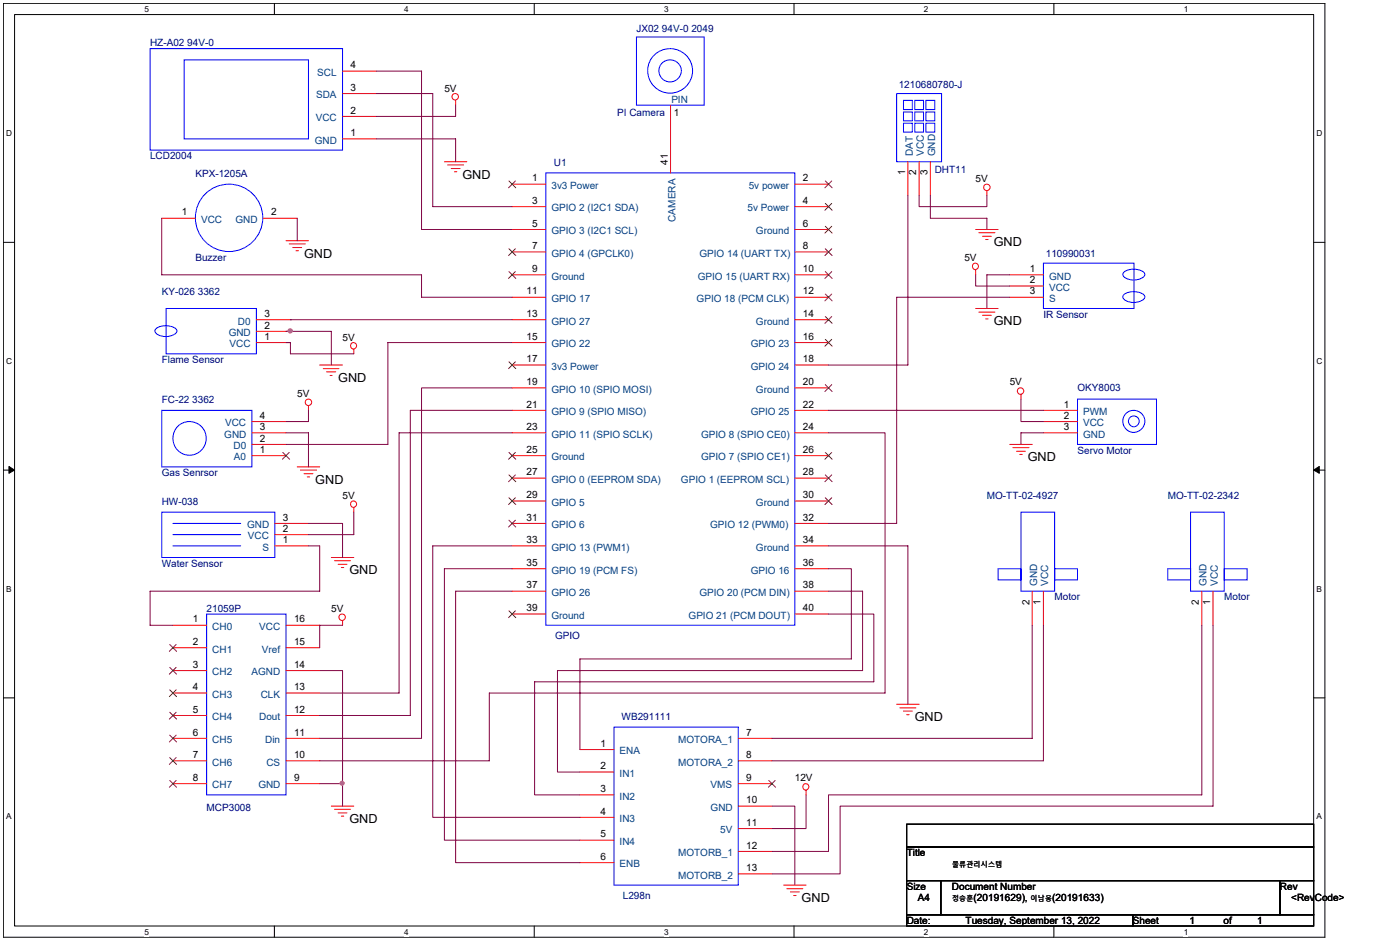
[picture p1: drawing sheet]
<svg xmlns="http://www.w3.org/2000/svg" width="148mm" height="100mm" viewBox="0 0 148 100" stroke-linecap="round" stroke-linejoin="round" font-family="sans-serif">
<path d="M.4 .4h139.5v98.5h-139.5zM1.5 1.5h137.2v96.3h-137.2z" fill="none" stroke="#000" stroke-width=".11"/>
<g fill="#fff">
<path d="M15.3 .5h.4v1h-.4z"/>
<path d="M15.3 97.9h.4v1h-.4z"/>
</g>
<path d="M29 .4v1.1M29 97.8v1.1" fill="none" stroke="#000" stroke-width=".11"/>
<g fill="#fff">
<path d="M42.7 .5h.5v1h-.5z"/>
<path d="M42.7 97.9h.5v1h-.5z"/>
</g>
<path d="M56.4 .4v1.1M56.4 97.8v1.1" fill="none" stroke="#000" stroke-width=".11"/>
<g fill="#fff">
<path d="M70.1 .5h.5v1h-.5z"/>
<path d="M70.1 97.9h.5v1h-.5z"/>
</g>
<path d="M83.8 .4v1.1M83.8 97.8v1.1" fill="none" stroke="#000" stroke-width=".11"/>
<g fill="#fff">
<path d="M97.6 .5h.4v1h-.4z"/>
<path d="M97.6 97.9h.4v1h-.4z"/>
</g>
<path d="M111.3 .4v1.1M111.3 97.8v1.1" fill="none" stroke="#000" stroke-width=".11"/>
<g fill="#fff">
<path d="M125 .5h.4v1h-.4z"/>
<path d="M125 97.9h.4v1h-.4z"/>
<path d="M.6 13.6h.6v.9h-.6z"/>
<path d="M139 13.6h.6v.9h-.6z"/>
<path d="M.6 37.6h.6v1h-.6z"/>
<path d="M139 37.6h.6v1h-.6z"/>
</g>
<path d="M.4 25.6h1.1M138.7 25.6h1.2" fill="none" stroke="#000" stroke-width=".11"/>
<g fill="#fff">
<path d="M.6 61.7h.6v.9h-.6z"/>
<path d="M139 61.7h.5v.9h-.5z"/>
</g>
<path d="M.4 49.6h1.1M138.7 49.6h1.2" fill="none" stroke="#000" stroke-width=".11"/>
<path d="M.9 49.2l.6 .4-.6 .4zM138.7 49.6l.6-.4v.8z" fill="#000" stroke="#000" stroke-width=".11"/>
<g fill="#fff">
<path d="M.6 85.7h.6v1h-.6z"/>
<path d="M139 85.7h.5v1h-.5z"/>
</g>
<path d="M.4 73.7h1.1M138.7 73.7h1.2M95.7 87h43v2.4h-43zM95.7 89.4h43v3.6h-43zM95.7 93h3.6v3.6h-3.6zM95.7 96.6h23.9v1.2h-23.9zM99.3 93h35.8v3.6h-35.8zM119.6 96.6h19.1v1.2h-19.1zM135.1 93h3.6v3.6h-3.6z" fill="none" stroke="#000" stroke-width=".11"/>
<g fill="none" stroke="#f00" stroke-width=".11">
<path d="M36.2 14.7h3.5M36.2 12.3h3.5M36.2 9.9h3.5M36.2 7.5h3.5M46.9 17.1h2.4M47.3 17.4h1.7M47.6 17.8h1M48 18.1h.2M48.1 10.6v.5M54.1 19.4h3.5M70.8 11.1v7.2M83.9 19.4h3.6"/>
<path d="M95.9 17.1v3.5M97 17.1v3.5M98.2 17.1v3.5M17.1 23h3.5M27.1 36.2h3.6M27.1 35h3.6M27.1 33.8h3.6M27.8 23h3.6M30.2 25.4h2.4M30.5 25.8h1.7M30.9 26.1h.9M31.3 26.5h.2"/>
<path d="M33.8 38.5h2.4M34.1 38.9h1.7M34.5 39.3h.9M34.9 39.6h.2M37.4 36.9v.5M54.1 24.2h3.5M54.1 38.5h3.5M54.1 29h3.5M54.1 31.4h3.5M54.1 36.2h3.5M54.1 33.8h3.5M54.1 21.8h3.5"/>
<path d="M54.1 26.6h3.5M83.9 24.2h3.6M83.9 38.5h3.6M83.9 29h3.6M83.9 31.4h3.6M83.9 36.2h3.6M83.9 33.8h3.6M83.9 21.8h3.6M83.9 26.6h3.6M103 24.2h2.4M103 32.6h2.4M103 28.5v.5"/>
<path d="M103.4 24.6h1.6M103.4 32.9h1.6M103.7 24.9h1M103.7 33.3h1M104.1 25.3h.2M104.1 33.7h.2M104.2 20.2v.4M106.6 29h3.6M106.6 30.2h3.6M106.6 31.4h3.6M26.6 46.9h3.6M26.6 44.5h3.6"/>
<path d="M26.6 45.7h3.6M26.6 48.1h3.6M29 57.6h3.6M29 56.4h3.6M29 55.3h3.6M31.4 49.3h2.4M31.7 49.6h1.7M32.1 50h.9M32.4 50.3h.3M32.6 42.9v.4M35 58.9h2.4M35.3 59.2h1.7"/>
<path d="M35.7 59.6h.9M36 59.9h.3M37.4 53.6v.5M54.1 43.3h3.5M54.1 45.7h3.5M54.1 57.6h3.5M54.1 55.3h3.5M54.1 41h3.5M54.1 48.1h3.5M54.1 50.5h3.5M54.1 52.9h3.5M83.9 43.3h3.6"/>
<path d="M83.9 45.7h3.6M83.9 57.6h3.6M83.9 55.3h3.6M83.9 41h3.6M83.9 48.1h3.6M83.9 50.5h3.6M83.9 52.9h3.6M106.6 46.9h2.4M106.9 47.3h1.7M107.3 47.6h1M107.7 48h.2M107.8 41.7v.4"/>
<path d="M110.2 43.3h3.6M110.2 44.5h3.6M110.2 45.7h3.6M18.3 66h3.5M18.3 68.4h3.5M18.3 70.8h3.5M18.3 73.2h3.5M18.3 75.5h3.5M18.3 77.9h3.5M30.2 66h3.6M30.2 68.4h3.6M30.2 70.8h3.6"/>
<path d="M30.2 73.2h3.6M30.2 75.5h3.6M30.2 77.9h3.6M36.2 65.5v.5M54.1 60h3.5M54.1 62.4h3.5M54.1 64.8h3.5M61.2 79.1h3.6M78 77.9h3.5M83.9 60h3.6M83.9 62.4h3.6M83.9 64.8h3.6"/>
<path d="M94.7 74.4h2.3M95 74.7h1.7M95.4 75.1h.9M95.7 75.5h.3M109 62.4v3.6M110.2 62.4v3.6M126.9 62.4v3.6M128.1 62.4v3.6M18.3 80.3h3.5M18.3 82.7h3.5M30.2 80.3h3.6M30.2 82.7h3.6"/>
<path d="M35 85.1h2.4M35.3 85.4h1.7M35.7 85.8h.9M36 86.2h.3M61.2 81.5h3.6M61.2 83.9h3.6M61.2 86.3h3.6M61.2 88.7h3.6M61.2 91.1h3.6M78 85.1h3.5M78 80.3h3.5M78 82.7h3.5"/>
<path d="M78 87.5h3.5M78 89.9h3.5M78 92.3h3.5M82.7 93.4h2.4M83.1 93.8h1.7M83.5 94.2h.9M83.8 94.5h.2M85.1 83.5v.4"/>
<circle cx="48.1" cy="10.2" r=".34"/>
<circle cx="104.2" cy="19.8" r=".34"/>
<circle cx="37.3" cy="36.5" r=".33"/>
<circle cx="103" cy="28.1" r=".33"/>
<circle cx="32.6" cy="42.5" r=".34"/>
<circle cx="37.3" cy="53.2" r=".33"/>
<circle cx="107.7" cy="41.3" r=".34"/>
<circle cx="36.1" cy="65.2" r=".34"/>
<circle cx="85.1" cy="83.1" r=".33"/>
</g>
<g fill="none" stroke="#00f" stroke-width=".11">
<path d="M15.8 5.1h20.4v10.7h-20.4zM19.4 6.3h13.2v8.4h-13.2zM57.6 18.3h26.3v47.7h-26.3zM67.2 3.9h7.2v7.2h-7.2zM94.7 9.9h4.7v7.2h-4.7zM95.4 10.6h.9v1h-.9zM95.4 11.8h.9v1h-.9zM95.4 13h.9v.9h-.9zM96.6 10.6h.9v1h-.9zM96.6 11.8h.9v1h-.9zM96.6 13h.9v.9h-.9zM97.8 10.6h.9v1h-.9z"/>
<path d="M97.8 11.8h.9v1h-.9zM97.8 13h.9v.9h-.9zM16.4 34.7a1.86 1.86 0 0 1 2.2 0l.1 .2a1.12 1.12 0 0 1-1.2 .6 1.05 1.05 0 0 1-1.1-.6zM17.5 32.6h9.6v4.8h-9.6zM110.2 27.8h9.5v4.8h-9.5zM118.6 31.1a1.86 1.86 0 0 1 2.2 0l.1 .2a1.12 1.12 0 0 1-1.2 .6 1.05 1.05 0 0 1-1.2-.6zM118.6 28.8a1.86 1.86 0 0 1 2.2 0l.1 .2a1.12 1.12 0 0 1-1.2 .6 1.05 1.05 0 0 1-1.2-.6zM17.1 54.1h11.9v4.8h-11.9zM17.1 43.3h9.5v6h-9.5zM18.3 57.6h7.1M18.3 56.4h7.1M18.3 55.3h7.1"/>
<path d="M107.8 54.1h3.6v8.3h-3.6zM113.8 42.1h8.3v4.8h-8.3zM125.7 54.1h3.6v8.3h-3.6zM21.8 64.8h8.4v19.1h-8.4zM64.8 76.8h13.2v16.6h-13.2zM105.4 60h2.4v1.2h-2.4zM111.4 60h2.4v1.2h-2.4zM123.3 60h2.4v1.2h-2.4zM129.3 60h2.4v1.2h-2.4z"/>
<circle cx="70.8" cy="7.5" r="2.36"/>
<circle cx="70.8" cy="7.5" r="1.18"/>
<circle cx="24.2" cy="23" r="3.6"/>
<circle cx="20" cy="46.3" r="1.77"/>
<circle cx="119.7" cy="44.5" r="1.17"/>
<circle cx="119.7" cy="44.5" r=".57"/>
</g>
<g fill="none" stroke="#804000" stroke-width=".11">
<path d="M53.7 19.1l.8 .7M54.4 19.1l-.7 .7M87.1 19.1l.8 .7M87.8 19.1l-.7 .7M53.7 26.3l.8 .7M53.7 28.7l.8 .7M53.7 38.2l.8 .7M54.4 26.3l-.7 .7M54.4 28.7l-.7 .7M54.4 38.2l-.7 .7M87.1 21.5l.8 .7M87.1 23.9l.8 .7"/>
<path d="M87.1 26.3l.8 .7M87.1 28.7l.8 .7M87.1 31l.8 .8M87.1 33.4l.8 .7M87.1 35.8l.8 .7M87.8 21.5l-.7 .7M87.8 23.9l-.7 .7M87.8 26.3l-.7 .7M87.8 28.7l-.7 .7M87.8 31l-.7 .8M87.8 33.4l-.7 .7M87.8 35.8l-.7 .7"/>
<path d="M29.9 47.8l.7 .7M30.5 47.8l-.7 .7M53.7 47.8l.8 .7M53.7 50.1l.8 .8M53.7 52.5l.8 .8M53.7 54.9l.8 .7M54.4 47.8l-.7 .7M54.4 50.1l-.7 .8M54.4 52.5l-.7 .8M54.4 54.9l-.7 .7M87.1 40.6l.8 .7M87.1 47.8l.8 .7"/>
<path d="M87.1 50.1l.8 .8M87.1 52.5l.8 .8M87.8 40.6l-.7 .7M87.8 47.8l-.7 .7M87.8 50.1l-.7 .8M87.8 52.5l-.7 .8M17.9 68l.7 .8M17.9 70.5l.7 .7M17.9 72.8l.7 .7M17.9 75.2l.7 .7M17.9 77.6l.7 .7M17.9 80l.7 .7"/>
<path d="M18.6 68l-.7 .8M18.6 70.5l-.7 .7M18.6 72.8l-.7 .7M18.6 75.2l-.7 .7M18.6 77.6l-.7 .7M18.6 80l-.7 .7M53.7 64.5l.8 .7M54.4 64.5l-.7 .7M17.9 82.4l.7 .7M18.6 82.4l-.7 .7M81.2 82.4l.7 .7M81.8 82.4l-.7 .7"/>
</g>
<g fill="none" stroke="#800040" stroke-width=".11">
<path d="M39.7 9.9h6v11.9h8.4M39.7 7.5h4.8v16.7h9.6M39.7 14.7h8.4v2.4M48.1 11.1v1.2h-8.4M17.1 23v6h27.4v2.4h9.6M30.2 36.2h.5v1.2h6.7M30.2 35h4.8v3.5M30.7 33.8h.1M30.7 33.8h23.4M31.4 23v2.4M54.1 36.2h-13.1v10.7h-10.8M95.9 20.6v17.9h-8.4"/>
<path d="M97 20.6v1.2h7.2v-1.2M98.2 20.6v2.4h6v1.2M103 29v1.2h3.6M106.6 31.4h-11.9v23.9h-7.2M106.6 29h-2.4v3.6M30.2 45.7h2.4v3.6M32.6 55.3h3.6v3.6M32.6 57.6h1.2v4.8h-18v3.6h2.5M32.6 43.3v1.2h-2.4M37.4 54.1v2.3h-4.8M54.1 57.6h-8.4v28.7h15.5M54.1 41h-9.6v36.9h-10.7"/>
<path d="M54.1 45.7h-12v27.5h-8.3M54.1 43.3h-10.8v32.2h-9.5M87.5 45.7h5.9v27.5h-41.7v7.1h-17.9M87.5 57.6h8.4v16.8M87.5 43.3h22.7M107.8 42.1v2.4h2.4M110.2 45.7h-2.4v1.2M33.8 70.8h2.4v11.9M36.2 66h-2.4v2.4M54.1 60h-7.2v28.7h14.3M54.1 62.4h-6v28.7h13.1M87.5 60h2.4v9.6h-28.7v9.5"/>
<path d="M87.5 62.4h3.6v8.4h-32.2v10.7h2.3M87.5 64.8h4.8v7.2h-35.9v11.9h4.8M109 66v11.9h-27.5M110.2 66v14.3h-28.7M126.9 66v17.9h-39.4v6h-6M128.1 66v19.1h-39.4v7.2h-7.2M33.8 82.7h2.4v2.4M81.5 85.1h2.4v8.3M85.1 83.9v3.6h-3.6"/>
</g>
<g fill="#f0f" stroke="#f0f" stroke-width=".11">
<path d="M36 82.5h.3v.2v.1l-.2 .1-.1-.1z" fill-rule="evenodd"/>
<path d="M30.5 34.8h.3l.1 .1-.1 .2-.2 .1-.1-.1z" fill-rule="evenodd"/>
<path d="M36 82.5h.3v.2v.1l-.2 .1-.1-.1z" fill-rule="evenodd"/>
<path d="M30.5 34.8h.3l.1 .1-.1 .2-.2 .1-.1-.1z" fill-rule="evenodd"/>
</g>
<g font-size="1.3">
<text x="48.8" y="18.9">GND</text>
<text x="32.1" y="27.2">GND</text>
<text x="104.9" y="26">GND</text>
<text x="104.9" y="34.3">GND</text>
<text x="35.7" y="40.3">GND</text>
<text x="33.3" y="51.1">GND</text>
<text x="108.5" y="48.7">GND</text>
<text x="36.9" y="60.6">GND</text>
<text x="96.6" y="76.1">GND</text>
<text x="36.9" y="86.9">GND</text>
<text x="84.6" y="95.3">GND</text>
</g>
<g font-size="1.1" fill="#000080">
<text x="15.8" y="4.9">HZ-A02 94V-0</text>
<text x="67.2" y="3.4">JX02 94V-0 2049</text>
<text x="94.9" y="9.3">1210680780-J</text>
<text x="15.8" y="16.8">LCD2004</text>
<text x="58.5" y="17.5">U1</text>
<text x="65.2" y="12.3">PI Camera</text>
<text x="20.6" y="18.6">KPX-1205A</text>
<text x="98.7" y="18.3">DHT11</text>
<text x="20.6" y="27.6">Buzzer</text>
<text x="110.4" y="27.1">110990031</text>
<text x="17.1" y="31.2">KY-026 3362</text>
<text x="110.2" y="33.5">IR Sensor</text>
<text x="17.1" y="38.3">Flame Sensor</text>
<text x="113.8" y="41.3">OKY8003</text>
<text x="17.1" y="42.5">FC-22 3362</text>
<text x="113.8" y="47.9">Servo Motor</text>
<text x="17.1" y="53.3">HW-038</text>
<text x="17.1" y="50.3">Gas Senrsor</text>
<text x="104.2" y="52.6">MO-TT-02-4927</text>
<text x="123.3" y="52.6">MO-TT-02-2342</text>
<text x="17.1" y="59.8">Water Sensor</text>
<text x="21.8" y="64.6">21059P</text>
<text x="111.4" y="63.4">Motor</text>
<text x="129.3" y="63.4">Motor</text>
<text x="58.6" y="67.5">GPIO</text>
<text x="65.6" y="76">WB291111</text>
<text x="21.8" y="85.6">MCP3008</text>
<text x="65.8" y="94.9">L298n</text>
</g>
<g font-size="1.1" fill="#004080">
<text x="33.4" y="10.4">SDA</text>
<text x="33.5" y="8">SCL</text>
<text x="70.9" y="10.9">PIN</text>
<text x="33.2" y="15.2">GND</text>
<text x="33.3" y="12.8">VCC</text>
<text x="96.4" y="16.5" transform="rotate(-90 96.4 16.5)">DAT</text>
<text x="97.6" y="16.5" transform="rotate(-90 97.6 16.5)">VCC</text>
<text x="98.7" y="16.5" transform="rotate(-90 98.7 16.5)">GND</text>
<text x="21.2" y="23.6">VCC</text>
<text x="24.9" y="23.6">GND</text>
<text x="58.2" y="20">3v3 Power</text>
<text x="58.2" y="22.3">GPIO 2 (I2C1 SDA)</text>
<text x="71.3" y="23.4" transform="rotate(-90 71.3 23.4)">CAMERA</text>
<text x="78.9" y="22.3">5v Power</text>
<text x="79.1" y="20">5v power</text>
<text x="58.2" y="24.7">GPIO 3 (I2C1 SCL)</text>
<text x="58.2" y="27.1">GPIO 4 (GPCLK0)</text>
<text x="58.2" y="29.5">Ground</text>
<text x="73.7" y="29.5">GPIO 15 (UART RX)</text>
<text x="73.8" y="27.1">GPIO 14 (UART TX)</text>
<text x="79.8" y="24.7">Ground</text>
<text x="110.8" y="29.5">GND</text>
<text x="24.1" y="35.5">GND</text>
<text x="25.1" y="34.3">D0</text>
<text x="58.2" y="31.9">GPIO 17</text>
<text x="58.2" y="34.3">GPIO 27</text>
<text x="73.5" y="31.9">GPIO 18 (PCM CLK)</text>
<text x="79.8" y="34.3">Ground</text>
<text x="110.8" y="30.7">VCC</text>
<text x="110.8" y="31.9">S</text>
<text x="24.2" y="36.7">VCC</text>
<text x="58.2" y="36.7">GPIO 22</text>
<text x="58.2" y="39">3v3 Power</text>
<text x="58.2" y="41.5">GPIO 10 (SPIO MOSI)</text>
<text x="79.3" y="36.7">GPIO 23</text>
<text x="79.3" y="39">GPIO 24</text>
<text x="79.8" y="41.5">Ground</text>
<text x="23.7" y="46.2">GND</text>
<text x="23.8" y="45">VCC</text>
<text x="24.7" y="47.4">D0</text>
<text x="58.2" y="43.8">GPIO 9 (SPIO MISO)</text>
<text x="58.2" y="46.2">GPIO 11 (SPIO SCLK)</text>
<text x="74" y="46.2">GPIO 8 (SPIO CE0)</text>
<text x="79.3" y="43.8">GPIO 25</text>
<text x="114.4" y="43.8">PWM</text>
<text x="114.4" y="45">VCC</text>
<text x="114.4" y="46.2">GND</text>
<text x="24.7" y="48.6">A0</text>
<text x="58.2" y="48.6">Ground</text>
<text x="58.2" y="51">GPIO 0 (EEPROM SDA)</text>
<text x="58.2" y="53.4">GPIO 5</text>
<text x="71.9" y="51">GPIO 1 (EEPROM SCL)</text>
<text x="74" y="48.6">GPIO 7 (SPIO CE1)</text>
<text x="79.8" y="53.4">Ground</text>
<text x="26.1" y="55.8">GND</text>
<text x="26.2" y="57">VCC</text>
<text x="27.7" y="58.1">S</text>
<text x="58.2" y="55.8">GPIO 6</text>
<text x="58.2" y="58.1">GPIO 13 (PWM1)</text>
<text x="75" y="55.8">GPIO 12 (PWM0)</text>
<text x="79.8" y="58.1">Ground</text>
<text x="58.2" y="60.6">GPIO 19 (PCM FS)</text>
<text x="58.2" y="62.9">GPIO 26</text>
<text x="58.2" y="65.3">Ground</text>
<text x="72.7" y="65.3">GPIO 21 (PCM DOUT)</text>
<text x="73.8" y="62.9">GPIO 20 (PCM DIN)</text>
<text x="79.3" y="60.6">GPIO 16</text>
<text x="109.5" y="61.8" transform="rotate(-90 109.5 61.8)">GND</text>
<text x="110.7" y="61.8" transform="rotate(-90 110.7 61.8)">VCC</text>
<text x="127.4" y="61.8" transform="rotate(-90 127.4 61.8)">GND</text>
<text x="128.6" y="61.8" transform="rotate(-90 128.6 61.8)">VCC</text>
<text x="22.4" y="66.5">CH0</text>
<text x="22.4" y="68.9">CH1</text>
<text x="22.4" y="71.3">CH2</text>
<text x="26.6" y="71.3">AGND</text>
<text x="27.4" y="66.5">VCC</text>
<text x="27.7" y="68.9">Vref</text>
<text x="22.4" y="73.7">CH3</text>
<text x="22.4" y="76">CH4</text>
<text x="27.4" y="76">Dout</text>
<text x="27.5" y="73.7">CLK</text>
<text x="22.4" y="78.5">CH5</text>
<text x="22.4" y="80.8">CH6</text>
<text x="22.4" y="83.2">CH7</text>
<text x="27.3" y="83.2">GND</text>
<text x="28" y="78.5">Din</text>
<text x="28.1" y="80.8">CS</text>
<text x="65.4" y="79.6">ENA</text>
<text x="65.4" y="82">IN1</text>
<text x="71.6" y="78.5">MOTORA_1</text>
<text x="71.6" y="80.8">MOTORA_2</text>
<text x="75" y="83.2">VMS</text>
<text x="65.4" y="84.4">IN2</text>
<text x="65.4" y="86.8">IN3</text>
<text x="65.4" y="89.2">IN4</text>
<text x="75" y="85.6">GND</text>
<text x="76" y="88">5V</text>
<text x="65.4" y="91.6">ENB</text>
<text x="71.6" y="90.4">MOTORB_1</text>
<text x="71.6" y="92.8">MOTORB_2</text>
</g>
<g font-size="1.1">
<text x="37" y="7.2">4</text>
<text x="37" y="9.6">3</text>
<text x="37" y="12">2</text>
<text x="46.9" y="9.7">5V</text>
<text x="37" y="14.4">1</text>
<text x="70.5" y="17.4" transform="rotate(-90 70.5 17.4)">41</text>
<text x="71.1" y="12.3">1</text>
<text x="19.2" y="22.7">1</text>
<text x="28.6" y="22.7">2</text>
<text x="56.2" y="19.1">1</text>
<text x="56.2" y="21.5">3</text>
<text x="56.2" y="23.9">5</text>
<text x="84.8" y="23.9">6</text>
<text x="84.8" y="19.1">2</text>
<text x="84.8" y="21.5">4</text>
<text x="95.6" y="18.5" transform="rotate(-90 95.6 18.5)">1</text>
<text x="96.7" y="18.5" transform="rotate(-90 96.7 18.5)">2</text>
<text x="97.9" y="18.5" transform="rotate(-90 97.9 18.5)">3</text>
<text x="103" y="19.2">5V</text>
<text x="56.2" y="26.3">7</text>
<text x="56.2" y="28.7">9</text>
<text x="84.8" y="28.7">10</text>
<text x="84.8" y="26.3">8</text>
<text x="101.8" y="27.6">5V</text>
<text x="108.7" y="28.7">1</text>
<text x="108.7" y="29.9">2</text>
<text x="27.9" y="34.7">2</text>
<text x="27.9" y="33.5">3</text>
<text x="27.9" y="35.9">1</text>
<text x="36.2" y="36">5V</text>
<text x="55.6" y="31.1">11</text>
<text x="55.6" y="33.5">13</text>
<text x="55.6" y="35.9">15</text>
<text x="84.8" y="35.9">16</text>
<text x="84.8" y="33.5">14</text>
<text x="84.8" y="31.1">12</text>
<text x="108.7" y="31.1">3</text>
<text x="31.4" y="41.9">5V</text>
<text x="55.6" y="38.2">17</text>
<text x="55.6" y="40.7">19</text>
<text x="84.8" y="38.2">18</text>
<text x="84.8" y="40.7">20</text>
<text x="106.6" y="40.7">5V</text>
<text x="27.4" y="44.2">4</text>
<text x="27.4" y="45.4">3</text>
<text x="27.4" y="46.6">2</text>
<text x="27.4" y="47.8">1</text>
<text x="55.6" y="43">21</text>
<text x="55.6" y="45.4">23</text>
<text x="55.6" y="47.8">25</text>
<text x="84.8" y="43">22</text>
<text x="84.8" y="45.4">24</text>
<text x="84.8" y="47.8">26</text>
<text x="112.3" y="43">1</text>
<text x="112.3" y="44.2">2</text>
<text x="112.3" y="45.4">3</text>
<text x="36.2" y="52.6">5V</text>
<text x="55.6" y="50.2">27</text>
<text x="55.6" y="52.6">29</text>
<text x="84.8" y="52.6">30</text>
<text x="84.8" y="50.2">28</text>
<text x="29.9" y="56.1">2</text>
<text x="29.9" y="57.3">1</text>
<text x="29.9" y="55">3</text>
<text x="55.6" y="55">31</text>
<text x="55.6" y="57.3">33</text>
<text x="55.6" y="59.7">35</text>
<text x="84.8" y="59.7">36</text>
<text x="84.8" y="57.3">34</text>
<text x="84.8" y="55">32</text>
<text x="20.4" y="65.7">1</text>
<text x="31" y="65.7">16</text>
<text x="35" y="64.6">5V</text>
<text x="55.6" y="62.1">37</text>
<text x="55.6" y="64.5">39</text>
<text x="84.8" y="64.5">40</text>
<text x="84.8" y="62.1">38</text>
<text x="108.7" y="63.9" transform="rotate(-90 108.7 63.9)">2</text>
<text x="109.9" y="63.9" transform="rotate(-90 109.9 63.9)">1</text>
<text x="126.6" y="63.9" transform="rotate(-90 126.6 63.9)">2</text>
<text x="127.8" y="63.9" transform="rotate(-90 127.8 63.9)">1</text>
<text x="20.4" y="68.1">2</text>
<text x="20.4" y="70.5">3</text>
<text x="31" y="68.1">15</text>
<text x="31" y="70.5">14</text>
<text x="20.4" y="72.9">4</text>
<text x="20.4" y="75.2">5</text>
<text x="20.4" y="77.7">6</text>
<text x="31" y="72.9">13</text>
<text x="31" y="77.7">11</text>
<text x="31" y="75.2">12</text>
<text x="78.8" y="77.7">7</text>
<text x="20.4" y="80">7</text>
<text x="20.4" y="82.4">8</text>
<text x="31" y="82.4">9</text>
<text x="31" y="80">10</text>
<text x="63.4" y="78.8">1</text>
<text x="63.4" y="81.2">2</text>
<text x="63.4" y="83.6">3</text>
<text x="78.8" y="82.4">9</text>
<text x="78.8" y="80">8</text>
<text x="83.9" y="82.5">12V</text>
<text x="63.4" y="86">4</text>
<text x="63.4" y="88.4">5</text>
<text x="78.8" y="84.8">10</text>
<text x="78.8" y="87.2">11</text>
<text x="78.8" y="89.6">12</text>
<text x="63.4" y="90.8">6</text>
<text x="78.8" y="92">13</text>
<text x="95.7" y="90.4">Title</text>
<text x="95.7" y="94">Size</text>
<text x="96.9" y="95.1">A4</text>
<text x="100.5" y="94">Document Number</text>
<text x="102.8" y="95.1">(20191629),</text>
<text x="111.1" y="95.1">(20191633)</text>
<text x="135.1" y="94">Rev</text>
<text x="136.3" y="95.1">&lt;RevCode&gt;</text>
<text x="95.7" y="97.6">Date:</text>
<text x="102" y="97.6">Tuesday, September 13, 2022</text>
<text x="119.6" y="97.6">Sheet</text>
<text x="125.6" y="97.6">1</text>
<text x="129.2" y="97.6">of</text>
<text x="132.7" y="97.6">1</text>
</g>
<g font-size=".9">
<text x="15.3" y="1.3">5</text>
<text x="42.7" y="1.3">4</text>
<text x="70.1" y="1.3">3</text>
<text x="97.6" y="1.3">2</text>
<text x="125" y="1.3">1</text>
<text x=".6" y="14.4">D</text>
<text x="139" y="14.4">D</text>
<text x=".6" y="38.4">C</text>
<text x="139" y="38.4">C</text>
<text x=".6" y="62.5">B</text>
<text x="139" y="62.5">B</text>
<text x=".6" y="86.5">A</text>
<text x="139" y="86.5">A</text>
<text x="15.3" y="98.7">5</text>
<text x="42.7" y="98.7">4</text>
<text x="70.1" y="98.7">3</text>
<text x="97.6" y="98.7">2</text>
<text x="125" y="98.7">1</text>
</g>
<g font-size=".8">
<text x="100.5" y="95.1">정승훈</text>
<text x="100.5" y="91.5">물류관리시스템</text>
<text x="108.8" y="95.1">이남웅</text>
</g>
</svg>
